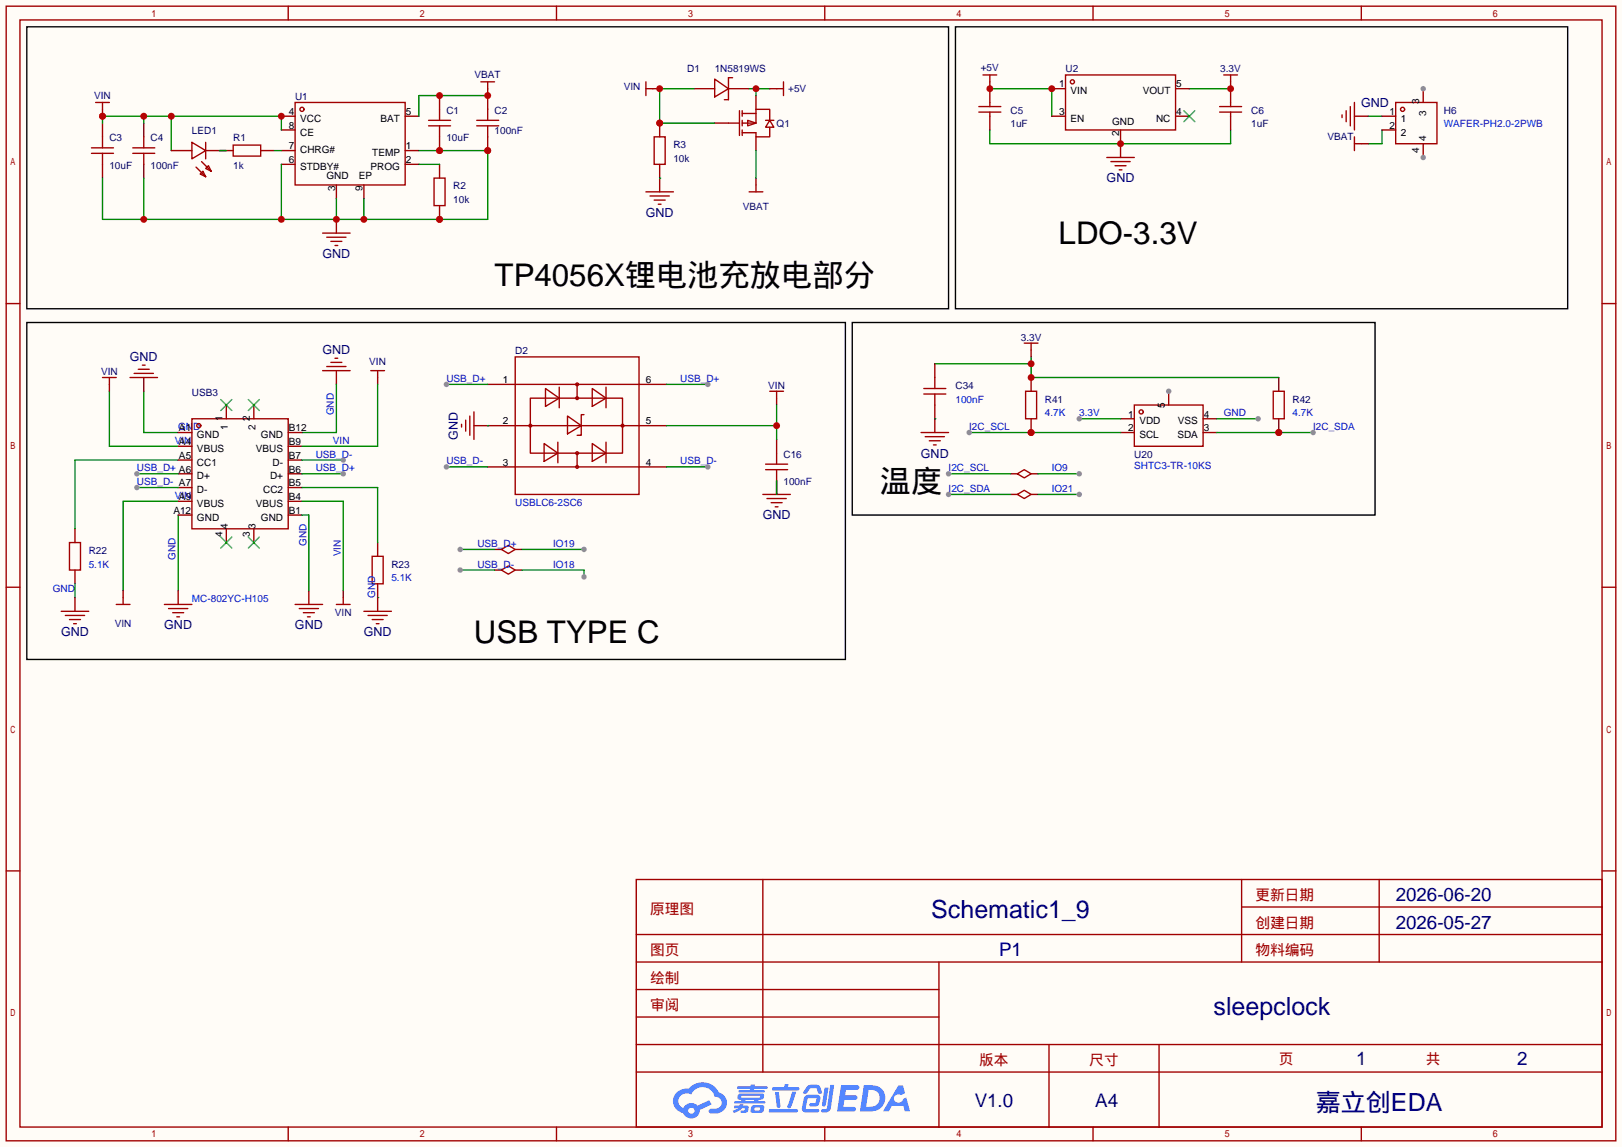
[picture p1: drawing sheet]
<svg xmlns="http://www.w3.org/2000/svg" width="299mm" height="212mm" viewBox="0 0 299 212" stroke-linecap="round" stroke-linejoin="round" font-family="sans-serif">
<path d="M0 0h299.5v211.8h-299.5z" fill="#fffcf7"/>
<g fill="none" stroke="#a10000" stroke-width=".25">
<path d="M1.1 1.1h297.2v209.6h-297.2zM3.7 3.7h292.1v204.5h-292.1zM53.2 1.1v2.6M102.7 1.1v2.6M152.3 1.1v2.6M201.8 1.1v2.6M251.3 1.1v2.6M1.1 56.1h2.6M295.8 56.1h2.5M1.1 108.5h2.6M295.8 108.5h2.5M1.1 160.8h2.6"/>
<path d="M117.5 162.4h178.3v45.8h-178.3zM117.5 177.7h178.3M117.5 172.6h178.3M140.8 162.4v35.6M173.4 177.7v30.5M229.2 162.4v15.3M229.2 167.5h66.6M254.6 162.4v15.3M295.8 160.8h2.5M117.5 182.8h55.9M117.5 198h178.3M117.5 192.9h178.3"/>
<path d="M117.5 187.8h55.9M193.7 192.9v15.3M214 192.9v15.3M53.2 208.2v2.5M102.7 208.2v2.5M152.3 208.2v2.5M201.8 208.2v2.5M251.3 208.2v2.5"/>
</g>
<g fill="#5487ff">
<path d="M155.3 200.4h2.1a.97 .97 0 0 1 1.3 .4 .53 .53 0 0 1-.7 .5h-1.8l-.2 1h1.9a.43 .43 0 0 1 .4 .5 .43 .43 0 0 1-.5 .3h-1.9l-.2 1.3h1.7a.45 .45 0 0 1 .6 .2 .45 .45 0 0 1-.2 .6l-3.2 .1z"/>
<path d="M165.9 200.5h.8l.4 1.4-.7 .4a.82 .82 0 0 0-1.2 .1 .82 .82 0 0 0 .1 1.1 .82 .82 0 0 0 1.2 0l.2-.5 .6-.3 .7 2.5h-.9l-.3-1h-2.1l-.6 1h-1.1z"/>
<path d="M152.2 200.9h.8l-.5 3.2a.36 .36 0 0 1-.4 .3 .36 .36 0 0 1-.3-.4z"/>
<path d="M153.3 200.4h.7l-.6 4.3a1.13 1.13 0 0 1-1.8 .6l.2-.4 .7-.1 .2-.2z"/>
<path d="M149 200.7l.6-.4h1a.77 .77 0 0 1 .9 .6l.3 .9-.2 .2h-.5l-.4-1h-.9a1.3 1.3 0 0 0-.8 .9l-.6 .1-.2-.2z"/>
<path d="M148.6 202.5l.5-.3h1.7a.66 .66 0 0 1 .6 .9l-.1 .4a.81 .81 0 0 1-.9 .9h-.7a.32 .32 0 0 1-.3-.4 .32 .32 0 0 1 .4-.3h.7l.3-.9-1.7 .1-.3 1.9h2.1a.32 .32 0 0 1 .4 .4 .32 .32 0 0 1-.4 .3l-2.3-.1-.5-.3v-.5z"/>
<path d="M142 204.8h5a.33 .33 0 0 1 .3 .4 .33 .33 0 0 1-.3 .3h-4.9l-.2-.2z"/>
<path d="M146.3 201.6h.7l-1 2.9a.36 .36 0 0 1-.4 .2 .36 .36 0 0 1-.3-.3z"/>
<path d="M143.1 201.7h.7l.3 2.6a.34 .34 0 0 1-.3 .3 .34 .34 0 0 1-.4-.2z"/>
<path d="M142.6 200.8h2.2l.1-.4 .1-.2h.6l-.1 .6h1.8a.32 .32 0 0 1 .3 .3 .32 .32 0 0 1-.4 .3h-4.5l-.1-.1z"/>
<path d="M135.6 204.2h.9l.1-.2 .7-.1-.1 .3h.9a.82 .82 0 0 1-.6 1.3h-.7v-.4l.7-.1v-.3h-.5l-.5 .4-1 .4-.2-.4 1-.4h-.8z"/>
<path d="M136.1 200.6h2.5v-.3h.8l-.1 .3h2.2l.2 .3-.2 .2h-2.3v.3h1.8l.2 .2-.2 .2h-4.5l-.2-.2 .1-.2h2l.1-.3h-2.3l-.1-.2z"/>
<path d="M159.5 200.4l-.7 4.9h1.6a2.47 2.47 0 0 0 2.9-1.7 2.47 2.47 0 0 0-1.4-3zM160.4 201.3a1.61 1.61 0 0 1 2 1.4 1.61 1.61 0 0 1-1.8 1.7h-.7z"/>
<path d="M136.3 202.2a.55 .55 0 0 0-.2 .7 .55 .55 0 0 0 .7 .2l.1 .3h-1.3v.4h5.5l.2-.2-.2-.2h-1.2l.2-.3a.7 .7 0 0 0 .8-.2 .7 .7 0 0 0 0-.9h-4.1zM136.9 202.4h3.3l.2 .1-.2 .2h-3.2l-.2-.1zM137.6 203.1h1.7l-.2 .3h-1.4z"/>
<path d="M138.8 204.3a1.05 1.05 0 0 0-.1 1.2 2.91 2.91 0 0 0 2.2-.2 .98 .98 0 0 0 0-1.2h-1.6zM139.4 204.6l.8-.1 .1 .1v.3l-.2 .2h-.8z"/>
<path d="M125 201.7a2.23 2.23 0 0 0-.7 2.3 2.23 2.23 0 0 0 1.8 1.6 1.58 1.58 0 0 0 1.8 .9 1.58 1.58 0 0 0 1.3-1.5l2.2-1-.5-.8-2.1 1a1.65 1.65 0 0 0-2.6 .5 1.45 1.45 0 0 1-.8-2 1.45 1.45 0 0 1 2-.7l.2 .1a2.3 2.3 0 0 1 2.3-1.3 2.3 2.3 0 0 1 2.1 1.7 1.12 1.12 0 0 1 1.2 1.1 1.12 1.12 0 0 1-1.1 1.2h-.7a.45 .45 0 0 0-.6 .3 .45 .45 0 0 0 .5 .6 2.26 2.26 0 0 0 2.9-2.5 2.04 2.04 0 0 0-1.5-1.4 3.3 3.3 0 0 0-5.5-.7l-1.2 .1zM127.1 205.2a.57 .57 0 0 1 1.1 0 .57 .57 0 0 1-1.1 0z"/>
</g>
<g fill="none" stroke="#a10000" stroke-width=".25">
<path d="M54.5 18.9h20.3v15.3h-20.3zM16.9 28.3h4.1M16.9 27.3h4.1M18.9 25.3v2M18.9 28.3v2.1M24.5 28.3h4.1M24.5 27.3h4.1M26.5 25.3v2M26.5 28.3v2.1M141.4 86.7h4M141.4 85.7h4M143.4 83.7v2"/>
<path d="M143.4 86.7v2.1"/>
<circle cx="55.8" cy="20.2" r=".38"/>
</g>
<g fill="none" stroke="#870000" stroke-width=".25">
<path d="M18.9 22.7v2.6M18.9 30.4v2.5M26.5 22.7v2.6M26.5 30.4v2.5M51.9 27.8h2.6M51.9 30.4h2.6M51.9 21.5h2.6M51.9 24h2.6M62.1 34.2v2.5M67.2 34.2v2.5M74.8 27.8h2.5M74.8 30.4h2.5"/>
<path d="M74.8 21.5h2.5M143.4 81.2v2.5M143.4 88.8v2.5"/>
</g>
<path d="M18.9 22.7v-1.2h33v2.5M26.5 21.5v1.2M31.6 21.5v6.3" fill="none" stroke="#008700" stroke-width=".25"/>
<g fill="#c00">
<circle cx="31.6" cy="21.5" r=".63"/>
<circle cx="51.9" cy="21.5" r=".63"/>
<circle cx="26.5" cy="21.5" r=".63"/>
<circle cx="18.9" cy="21.5" r=".63"/>
</g>
<path d="M18.9 20.2v1.3" fill="none" stroke="#870000" stroke-width=".25"/>
<circle cx="18.9" cy="21.5" r=".63" fill="#c00"/>
<path d="M17.7 18.9h2.5M18.9 18.9v1.3M59.6 43.1h5M60.3 43.8h3.6M61.1 44.6h2M61.8 45.3h.6" fill="none" stroke="#a10000" stroke-width=".25"/>
<path d="M62.1 40.5v2.6" fill="none" stroke="#870000" stroke-width=".25"/>
<path d="M26.5 32.9v7.6M51.9 30.4v10.1M62.1 36.7v3.8M67.2 36.7v3.8M77.3 27.8h12.7v12.7h-71.1v-7.6" fill="none" stroke="#008700" stroke-width=".25"/>
<g fill="#c00">
<circle cx="51.9" cy="40.5" r=".63"/>
<circle cx="62.1" cy="40.5" r=".63"/>
<circle cx="26.5" cy="40.5" r=".63"/>
<circle cx="81.2" cy="27.8" r=".63"/>
<circle cx="90" cy="27.8" r=".63"/>
<circle cx="81.2" cy="40.5" r=".63"/>
<circle cx="67.2" cy="40.5" r=".63"/>
</g>
<path d="M80.1 32.9h2.1v5.1h-2.1z" fill="none" stroke="#a10000" stroke-width=".25"/>
<path d="M81.2 30.4v2.5M81.2 38v2.5" fill="none" stroke="#870000" stroke-width=".25"/>
<circle cx="81.2" cy="40.5" r=".63" fill="#c00"/>
<path d="M77.3 30.4h3.9" fill="none" stroke="#008700" stroke-width=".25"/>
<path d="M81.2 25.3v2.5" fill="none" stroke="#870000" stroke-width=".25"/>
<circle cx="81.2" cy="27.8" r=".63" fill="#c00"/>
<path d="M81.2 17.7v2.5M90 25.3v2.5" fill="none" stroke="#870000" stroke-width=".25"/>
<path d="M79.1 23.2h4.1M79.1 22.2h4.1M81.2 20.2v2M81.2 23.2v2.1" fill="none" stroke="#a10000" stroke-width=".25"/>
<circle cx="90" cy="27.8" r=".63" fill="#c00"/>
<path d="M90 16.4v3.8M120.5 16.4h1.3M128.1 16.4h3.9M134.5 16.4h3.8M139.6 17.7v2.5M132 22.7h2.5M139.6 25.3v2.5" fill="none" stroke="#870000" stroke-width=".25"/>
<g fill="none" stroke="#a10000" stroke-width=".25">
<path d="M88.8 15.1h2.5M90 15.1v1.3M119.3 15.1v2.6M119.3 16.4h1.2M132 14.6l2.5 1.8-2.5 1.5zM135.3 14.4h-.8v4h-.8M88 23.2h4.1M88 22.2h4.1M90 20.2v2M90 23.2v2.1M134.5 22.7h2M136.5 20.4v4.6"/>
<path d="M137 21h2.6M137 20.4v1.1M137 22.2v1M137 24v1M138 22.2l1.6 .5-1.6 .5zM141.4 22.2h1.5M142.1 22.2l.8 1.3h-1.5zM142.1 22.2v-2h-2.5v2.5h-2.6M142.1 23.5v1.8h-2.5v-.8h-2.6"/>
</g>
<path d="M128.1 16.4h-6.3v6.3h10.2M252.6 21.5h2.5M255.1 24v2.5h-2.5" fill="none" stroke="#008700" stroke-width=".25"/>
<g fill="#c00">
<circle cx="121.8" cy="16.4" r=".63"/>
<circle cx="121.8" cy="22.7" r=".63"/>
</g>
<path d="M138.3 16.4h3.8M139.6 16.4v1.3" fill="none" stroke="#008700" stroke-width=".25"/>
<circle cx="139.6" cy="16.4" r=".63" fill="#c00"/>
<path d="M142.1 16.4h1.3M121.8 32.9v2.5M139.6 32.9v1.3" fill="none" stroke="#870000" stroke-width=".25"/>
<path d="M143.4 16.4h1.3M144.7 15.1v2.6M119.3 35.4h5M120 36.2h3.6M120.8 37h2M121.5 37.7h.5M138.3 35.4h2.5M139.6 34.2v1.2" fill="none" stroke="#a10000" stroke-width=".25"/>
<path d="M90 17.7h-12.7v3.8M139.6 27.8v5.1" fill="none" stroke="#008700" stroke-width=".25"/>
<g fill="#c00">
<circle cx="81.2" cy="17.7" r=".63"/>
<circle cx="90" cy="17.7" r=".63"/>
</g>
<path d="M182.8 15.1v1.3M227.2 15.1v1.3M121.8 22.7v2.6M206.9 26.5v2.6" fill="none" stroke="#870000" stroke-width=".25"/>
<path d="M181.5 13.8h2.5M182.8 13.8v1.3M225.9 13.8h2.6M227.2 13.8v1.3M120.8 25.3h2v5.1h-2zM204.3 29.1h5.1M205.1 29.8h3.6M205.9 30.6h2M206.6 31.4h.5" fill="none" stroke="#a10000" stroke-width=".25"/>
<path d="M182.8 16.4h11.4v5.1M219.6 16.4h7.6M182.8 24v2.5h44.4v-2.5" fill="none" stroke="#008700" stroke-width=".25"/>
<circle cx="121.8" cy="22.7" r=".63" fill="#c00"/>
<path d="M194.2 16.4h2.5M121.8 30.4v2.5" fill="none" stroke="#870000" stroke-width=".25"/>
<path d="M121.8 32.9h.1" fill="none" stroke="#008700" stroke-width=".25"/>
<path d="M196.7 13.8h20.3v10.2h-20.3z" fill="none" stroke="#a10000" stroke-width=".25"/>
<circle cx="194.2" cy="16.4" r=".63" fill="#c00"/>
<path d="M206.9 24v2.5" fill="none" stroke="#870000" stroke-width=".25"/>
<circle cx="206.9" cy="26.5" r=".63" fill="#c00"/>
<path d="M182.8 16.4v2.5M217 16.4h2.6M182.8 21.5v2.5M194.2 21.5h2.5M217 21.5h2.6" fill="none" stroke="#870000" stroke-width=".25"/>
<path d="M218.6 20.4l2 2.1M220.6 20.4l-2 2.1" fill="none" stroke="#3c3" stroke-width=".25"/>
<circle cx="198" cy="15.1" r=".38" fill="none" stroke="#a10000" stroke-width=".25"/>
<circle cx="182.8" cy="16.4" r=".63" fill="#c00"/>
<path d="M180.7 19.7h4.1M182.8 18.9v.8M180.7 20.7h4.1M182.8 20.7v.8" fill="none" stroke="#a10000" stroke-width=".25"/>
<path d="M227.2 16.4v2.5M227.2 21.5v2.5" fill="none" stroke="#870000" stroke-width=".25"/>
<circle cx="227.2" cy="16.4" r=".63" fill="#c00"/>
<g fill="none" stroke="#a10000" stroke-width=".25">
<path d="M225.2 19.7h4M227.2 18.9v.8M249.3 19.7v3.5M250.1 18.9v5.1M35.4 26.3l2.6 1.5-2.6 1.5zM36.2 30.9l1.8 1.7M37.2 29.8l1.8 1.8M37.5 31.6l.5 1-1-.5zM38 31.1l.5-.5 .5 1zM38 26.3v3M43.1 26.8h5v2h-5zM225.2 20.7h4"/>
<path d="M227.2 20.7v.8M247.8 21.2v.5M248.5 20.4v2.1M250.1 25.3v2.5M250.1 26.5h1.2M18.9 69.7h2.6M20.2 69.7v1.3M24 69.7h5.1M24.8 69h3.5M25.5 68.2h2.1M26.3 67.4h.5M35.4 77.3h17.8v20.4h-17.8z"/>
<path d="M59.6 68.5h5M60.3 67.7h3.6M61.1 66.9h2M61.8 66.2h.6M68.5 68.5h2.5M69.7 68.5v1.2M85.2 78.4v.5M86 77.6v2M86.7 76.8v3.6M87.5 76.1v5.1M142.1 72.3h2.6M143.4 72.3v1.2"/>
<path d="M140.8 91.3h5.1M141.6 92.1h3.6M142.4 92.8h2M143.1 93.6h.5M11.3 112.9h5.1M12.1 113.7h3.5M12.8 100.2h2.1v5.1h-2.1zM12.8 114.4h2.1M13.6 115.2h.5M21.5 111.6h2.5M22.7 110.4v1.2M30.4 111.6h5"/>
<path d="M31.1 112.4h3.6M31.9 113.2h2M32.6 113.9h.5M54.5 111.6h5.1M55.2 112.4h3.6M56 113.2h2M56.8 113.9h.5M62.1 111.6h2.5M63.4 110.4v1.2M67.2 112.9h5.1M67.9 113.7h3.6M68.7 102.7h2v5.1h-2z"/>
<path d="M68.7 114.4h2M69.5 115.2h.5"/>
<circle cx="36.7" cy="78.6" r=".38"/>
</g>
<g fill="none" stroke="#870000" stroke-width=".25">
<path d="M31.6 27.8h3.8M38 27.8h5.1M48.1 27.8h2.6M250.1 21.5h2.5M251.3 26.5h1.3M20.2 71v1.3M26.5 69.7v2.6M32.9 79.9h2.5M41.8 74.8v2.5M46.9 74.8v2.5M53.2 79.9h2.6M62.1 68.5v2.5"/>
<path d="M69.7 69.7v1.3M87.5 78.6h2.5M143.4 73.5v1.3M13.8 97.7v2.5M32.9 82.4h2.5M32.9 85h2.5M32.9 87.5h2.5M32.9 90h2.5M32.9 92.6h2.5M32.9 95.1h2.5M41.8 97.7v2.5M46.9 97.7v2.5"/>
<path d="M53.2 82.4h2.6M53.2 85h2.6M53.2 87.5h2.6M53.2 90h2.6M53.2 92.6h2.6M53.2 95.1h2.6M143.4 88.8v2.5M13.8 105.3v2.5M13.8 110.4v2.5M22.7 109.1v1.3M32.9 109.1v2.5M57 109.1v2.5"/>
<path d="M63.4 109.1v1.3M69.7 100.2v2.5M69.7 107.8v5.1"/>
</g>
<g fill="none" stroke="#008700" stroke-width=".25">
<path d="M40.5 27.8h1.3M50.7 27.8h1.2M20.2 72.3v10.1h12.7M26.5 72.3v7.6h6.4M62.1 71v8.9h-6.3M69.7 71v11.4h-13.9M25.3 87.5h7.6M32.9 85h-19.1v12.7M32.9 92.6h-10.2v16.5M32.9 95.1v14M55.8 92.6h7.6v16.5M55.8 90h13.9v10.2"/>
<path d="M55.8 95.1h1.2v14M13.8 107.8v2.6M69.7 110.4h.1"/>
</g>
<path d="M5 59.6h151.1v62.2h-151.1z" fill="none" stroke="#000" stroke-width=".25"/>
<path d="M40.8 73.8l2 2M42.8 73.8l-2 2M45.8 73.8l2.1 2M47.9 73.8l-2.1 2M40.8 99.2l2 2M42.8 99.2l-2 2M45.8 99.2l2.1 2M47.9 99.2l-2.1 2" fill="none" stroke="#3c3" stroke-width=".25"/>
<circle cx="25.3" cy="87.5" r=".51" fill="#999"/>
<path d="M55.8 87.5h7.6" fill="none" stroke="#008700" stroke-width=".25"/>
<circle cx="63.4" cy="87.5" r=".51" fill="#999"/>
<path d="M25.3 90h7.6" fill="none" stroke="#008700" stroke-width=".25"/>
<circle cx="25.3" cy="90" r=".51" fill="#999"/>
<path d="M55.8 85h7.6" fill="none" stroke="#008700" stroke-width=".25"/>
<circle cx="63.4" cy="85" r=".51" fill="#999"/>
<path d="M91.3 101.5h1.3M91.3 105.3h1.3M95.1 101.5h1.3M95.1 105.3h1.3" fill="none" stroke="#870000" stroke-width=".25"/>
<path d="M92.6 101.5l1.3-.8 1.2 .8-1.2 .7zM92.6 105.3l1.3-.8 1.2 .8-1.2 .7z" fill="none" stroke="#a10000" stroke-width=".25"/>
<path d="M85 101.5h6.3" fill="none" stroke="#008700" stroke-width=".25"/>
<circle cx="85" cy="101.5" r=".51" fill="#999"/>
<path d="M85 105.3h6.3" fill="none" stroke="#008700" stroke-width=".25"/>
<circle cx="85" cy="105.3" r=".51" fill="#999"/>
<path d="M96.4 101.5h11.4" fill="none" stroke="#008700" stroke-width=".25"/>
<circle cx="107.8" cy="101.5" r=".51" fill="#999"/>
<path d="M96.4 105.3h11.4v1.3" fill="none" stroke="#008700" stroke-width=".25"/>
<circle cx="107.8" cy="106.6" r=".51" fill="#999"/>
<g fill="none" stroke="#a10000" stroke-width=".25">
<path d="M209.4 74.8h12.7v7.6h-12.7z"/>
<circle cx="210.7" cy="76.1" r=".38"/>
</g>
<path d="M206.9 77.3h2.5M206.9 79.9h2.5M215.8 72.3v2.5M222.1 77.3h2.6M222.1 79.9h2.6" fill="none" stroke="#870000" stroke-width=".25"/>
<circle cx="215.8" cy="72.3" r=".51" fill="#999"/>
<path d="M5 5h170.1v52h-170.1zM176.4 5h113v52h-113zM157.4 59.6h96.5v35.5h-96.5z" fill="none" stroke="#000" stroke-width=".25"/>
<path d="M224.7 79.9h17.7" fill="none" stroke="#008700" stroke-width=".25"/>
<circle cx="236.1" cy="79.9" r=".63" fill="#c00"/>
<circle cx="242.4" cy="79.9" r=".51" fill="#999"/>
<path d="M178.9 79.9h28" fill="none" stroke="#008700" stroke-width=".25"/>
<circle cx="190.4" cy="79.9" r=".63" fill="#c00"/>
<circle cx="178.9" cy="79.9" r=".51" fill="#999"/>
<path d="M199.3 77.3h7.6" fill="none" stroke="#008700" stroke-width=".25"/>
<circle cx="199.3" cy="77.3" r=".51" fill="#999"/>
<path d="M224.7 77.3h7.6" fill="none" stroke="#008700" stroke-width=".25"/>
<circle cx="232.3" cy="77.3" r=".51" fill="#999"/>
<path d="M186.6 87.5h1.2M186.6 91.3h1.2M190.4 87.5h1.2M190.4 91.3h1.2" fill="none" stroke="#870000" stroke-width=".25"/>
<path d="M187.8 87.5l1.3-.8 1.3 .8-1.3 .8zM187.8 91.3l1.3-.7 1.3 .7-1.3 .8z" fill="none" stroke="#a10000" stroke-width=".25"/>
<path d="M175.1 87.5h11.5" fill="none" stroke="#008700" stroke-width=".25"/>
<circle cx="175.1" cy="87.5" r=".51" fill="#999"/>
<path d="M175.1 91.3h11.5" fill="none" stroke="#008700" stroke-width=".25"/>
<circle cx="175.1" cy="91.3" r=".51" fill="#999"/>
<path d="M191.6 87.5h7.7" fill="none" stroke="#008700" stroke-width=".25"/>
<circle cx="199.3" cy="87.5" r=".51" fill="#999"/>
<path d="M191.6 91.3h7.7" fill="none" stroke="#008700" stroke-width=".25"/>
<circle cx="199.3" cy="91.3" r=".51" fill="#999"/>
<path d="M189.4 72.3h2v5h-2z" fill="none" stroke="#a10000" stroke-width=".25"/>
<path d="M190.4 69.7v2.6M190.4 77.3v2.6" fill="none" stroke="#870000" stroke-width=".25"/>
<circle cx="190.4" cy="79.9" r=".63" fill="#c00"/>
<path d="M235.1 72.3h2v5h-2z" fill="none" stroke="#a10000" stroke-width=".25"/>
<path d="M236.1 69.7v2.6M236.1 77.3v2.6" fill="none" stroke="#870000" stroke-width=".25"/>
<circle cx="236.1" cy="79.9" r=".63" fill="#c00"/>
<path d="M172.6 67.2h17.8M190.4 65.9v3.8h45.7" fill="none" stroke="#008700" stroke-width=".25"/>
<g fill="#c00">
<circle cx="190.4" cy="67.2" r=".63"/>
<circle cx="190.4" cy="69.7" r=".63"/>
</g>
<path d="M90 71h5.1M90 78.6h5.1M118 71h5.1M118 78.6h5.1M172.6 67.2v2.5M172.6 74.8v5.1M190.4 64.6v1.3M90 86.2h5.1M118 86.2h5.1" fill="none" stroke="#870000" stroke-width=".25"/>
<g fill="none" stroke="#a10000" stroke-width=".25">
<path d="M95.1 65.9h22.9v25.4h-22.9zM95.1 71h22.9M95.1 78.6h22.9M97.9 73.5h17v10.2h-17zM100.7 71.8l2.6 1.7-2.6 1.6zM103.3 71.5v3.8M104.8 76.8l2.5 1.8-2.5 1.5zM106.6 71v2.5M107.8 76.6h-.5v3.8h-.7M109.3 71.8l2.6 1.7-2.6 1.6zM111.9 71.5v3.8M170.1 79.9h5"/>
<path d="M170.6 72.8h4M170.6 71.8h4M172.6 69.7v2.1M172.6 72.8v2M189.1 63.4h2.5M190.4 63.4v1.2M95.1 86.2h22.9M100.5 81.9l2.5 1.8-2.5 1.5zM103 81.7v3.8M106.6 83.7v2.5M109.3 81.9l2.6 1.8-2.6 1.5zM111.9 81.7v3.8"/>
<path d="M170.8 80.6h3.6M171.6 81.4h2M172.3 82.2h.5"/>
<circle cx="97.9" cy="78.6" r=".25"/>
<circle cx="106.6" cy="73.5" r=".25"/>
<circle cx="106.6" cy="71" r=".25"/>
<circle cx="114.9" cy="78.6" r=".25"/>
<circle cx="106.6" cy="86.2" r=".25"/>
<circle cx="106.6" cy="83.7" r=".25"/>
</g>
<path d="M82.4 71h7.6M172.6 77.3h.1" fill="none" stroke="#008700" stroke-width=".25"/>
<circle cx="82.4" cy="71" r=".51" fill="#999"/>
<path d="M123.1 71h7.6" fill="none" stroke="#008700" stroke-width=".25"/>
<circle cx="130.7" cy="71" r=".51" fill="#999"/>
<path d="M82.4 86.2h7.6" fill="none" stroke="#008700" stroke-width=".25"/>
<circle cx="82.4" cy="86.2" r=".51" fill="#999"/>
<path d="M123.1 86.2h7.6" fill="none" stroke="#008700" stroke-width=".25"/>
<circle cx="130.7" cy="86.2" r=".51" fill="#999"/>
<path d="M90 78.6h.1M123.1 78.6h20.3M143.4 74.8v6.4" fill="none" stroke="#008700" stroke-width=".25"/>
<circle cx="143.4" cy="78.6" r=".63" fill="#c00"/>
<path d="M143.4 88.8v2.5" fill="none" stroke="#008700" stroke-width=".25"/>
<g fill="none" stroke="#a10000" stroke-width=".25">
<path d="M257.7 18.9h7.6v7.6h-7.6z"/>
<circle cx="259" cy="20.2" r=".38"/>
</g>
<path d="M255.1 21.5h2.6M255.1 24h2.6M262.8 26.5v2.6" fill="none" stroke="#870000" stroke-width=".25"/>
<circle cx="262.8" cy="29.1" r=".51" fill="#999"/>
<path d="M262.8 16.4v2.5" fill="none" stroke="#870000" stroke-width=".25"/>
<circle cx="262.8" cy="16.4" r=".51" fill="#999"/>
<g font-size="5.8">
<text x="195.5" y="45.1">LDO-3.3V</text>
<text x="91.3" y="52.8">TP4056X锂电池充放电部分</text>
<text x="162.4" y="90.9">温度</text>
<text x="87.5" y="118.8">USB TYPE C</text>
</g>
<g font-size="4.6" fill="#000080">
<text x="171.9" y="169.6">Schematic1_9</text>
<text x="224" y="187.4">sleepclock</text>
<text x="243" y="205.2">嘉立创EDA</text>
</g>
<g font-size="3.5" fill="#000080">
<text x="257.7" y="166.4">2026-06-20</text>
<text x="257.7" y="171.5">2026-05-27</text>
<text x="184.4" y="176.6">P1</text>
<text x="250.4" y="196.6">1</text>
<text x="280.1" y="196.6">2</text>
<text x="180" y="204.5">V1.0</text>
<text x="202.2" y="204.5">A4</text>
</g>
<g font-size="2.7" fill="#a00000">
<text x="231.8" y="166.2">更新日期</text>
<text x="120" y="168.8">原理图</text>
<text x="231.8" y="171.3">创建日期</text>
<text x="120" y="176.4">图页</text>
<text x="231.8" y="176.4">物料编码</text>
<text x="120" y="181.5">绘制</text>
<text x="120" y="186.6">审阅</text>
<text x="180.8" y="196.7">版本</text>
<text x="201.1" y="196.7">尺寸</text>
<text x="236.1" y="196.5">页</text>
<text x="263.3" y="196.5">共</text>
</g>
<g font-size="2.3" fill="#000080">
<text x="251.3" y="19.7">GND</text>
<text x="204.3" y="33.7">GND</text>
<text x="119.2" y="40.1">GND</text>
<text x="59.5" y="47.7">GND</text>
<text x="59.5" y="65.5">GND</text>
<text x="24" y="66.7">GND</text>
<text x="84.5" y="81.2" transform="rotate(-90 84.5 81.2)">GND</text>
<text x="170" y="84.5">GND</text>
<text x="140.8" y="95.9">GND</text>
<text x="11.3" y="117.5">GND</text>
<text x="30.3" y="116.3">GND</text>
<text x="54.5" y="116.3">GND</text>
<text x="67.2" y="117.5">GND</text>
</g>
<g font-size="1.8" fill="#000080">
<text x="87.6" y="14.4">VBAT</text>
<text x="115.2" y="16.7">VIN</text>
<text x="126.9" y="13.4">D1</text>
<text x="132" y="13.4">1N5819WS</text>
<text x="145.5" y="16.9">+5V</text>
<text x="181.1" y="13.1">+5V</text>
<text x="196.7" y="13.4">U2</text>
<text x="225.3" y="13.4">3.3V</text>
<text x="17.4" y="18.2">VIN</text>
<text x="54.5" y="18.5">U1</text>
<text x="82.4" y="21">C1</text>
<text x="91.3" y="21">C2</text>
<text x="143.4" y="23.5">Q1</text>
<text x="186.6" y="21">C5</text>
<text x="186.6" y="23.5">1uF</text>
<text x="231" y="21">C6</text>
<text x="231" y="23.5">1uF</text>
<text x="266.6" y="21">H6</text>
<text x="20.2" y="26.1">C3</text>
<text x="27.8" y="26.1">C4</text>
<text x="35.4" y="24.8">LED1</text>
<text x="43.1" y="26.1">R1</text>
<text x="82.4" y="26.1">10uF</text>
<text x="91.3" y="24.8">100nF</text>
<text x="124.3" y="27.4">R3</text>
<text x="124.3" y="29.9">10k</text>
<text x="245.1" y="25.8">VBAT</text>
<text x="20.2" y="31.2">10uF</text>
<text x="27.8" y="31.2">100nF</text>
<text x="43.1" y="31.2">1k</text>
<text x="83.7" y="35">R2</text>
<text x="83.7" y="37.5">10k</text>
<text x="137.2" y="38.8">VBAT</text>
<text x="95.1" y="65.5">D2</text>
<text x="188.5" y="62.9">3.3V</text>
<text x="18.7" y="69.3">VIN</text>
<text x="68.2" y="67.5">VIN</text>
<text x="141.8" y="71.8">VIN</text>
<text x="176.4" y="71.8">C34</text>
<text x="35.4" y="73.1">USB3</text>
<text x="192.9" y="74.3">R41</text>
<text x="238.6" y="74.3">R42</text>
<text x="144.7" y="84.5">C16</text>
<text x="144.7" y="89.6">100nF</text>
<text x="209.4" y="84.5">U20</text>
<text x="16.4" y="102.3">R22</text>
<text x="72.3" y="104.8">R23</text>
<text x="61.8" y="113.7">VIN</text>
<text x="21.2" y="115.7">VIN</text>
</g>
<g font-size="1.8">
<text x="195.6" y="16.2">1</text>
<text x="197.7" y="17.4">VIN</text>
<text x="211" y="17.4">VOUT</text>
<text x="217.2" y="16.2">5</text>
<text x="53.3" y="21.2">4</text>
<text x="53.3" y="23.8">8</text>
<text x="55.4" y="22.5">VCC</text>
<text x="70.3" y="22.5">BAT</text>
<text x="74.9" y="21.2">5</text>
<text x="195.6" y="21.2">3</text>
<text x="197.7" y="22.5">EN</text>
<text x="205.3" y="23">GND</text>
<text x="213.4" y="22.5">NC</text>
<text x="217.2" y="21.2">4</text>
<text x="256.5" y="21.2">1</text>
<text x="256.5" y="23.8">2</text>
<text x="258.6" y="22.5">1</text>
<text x="262" y="19.3" transform="rotate(-90 262 19.3)">3</text>
<text x="263.3" y="21.4" transform="rotate(-90 263.3 21.4)">3</text>
<text x="53.3" y="27.6">7</text>
<text x="55.4" y="28.3">CHRG#</text>
<text x="55.4" y="25">CE</text>
<text x="68.7" y="28.9">TEMP</text>
<text x="74.9" y="27.6">1</text>
<text x="206.7" y="25.2" transform="rotate(-90 206.7 25.2)">2</text>
<text x="258.6" y="25">2</text>
<text x="262" y="28.2" transform="rotate(-90 262 28.2)">4</text>
<text x="263.3" y="26.1" transform="rotate(-90 263.3 26.1)">4</text>
<text x="53.3" y="30.1">6</text>
<text x="55.4" y="31.4">STDBY#</text>
<text x="60.3" y="33">GND</text>
<text x="61.9" y="35.3" transform="rotate(-90 61.9 35.3)">3</text>
<text x="66.2" y="33">EP</text>
<text x="67" y="35.3" transform="rotate(-90 67 35.3)">9</text>
<text x="68.4" y="31.4">PROG</text>
<text x="74.9" y="30.1">2</text>
<text x="92.8" y="70.8">1</text>
<text x="119.3" y="70.8">6</text>
<text x="41.1" y="77.8" transform="rotate(-90 41.1 77.8)">1</text>
<text x="46.1" y="77.8" transform="rotate(-90 46.1 77.8)">2</text>
<text x="208.3" y="77.1">1</text>
<text x="215.1" y="75.3" transform="rotate(-90 215.1 75.3)">5</text>
<text x="222.2" y="77.1">4</text>
<text x="33" y="79.7">A1</text>
<text x="33" y="82.2">A4</text>
<text x="36.4" y="80.9">GND</text>
<text x="36.4" y="83.5">VBUS</text>
<text x="42.1" y="79.4" transform="rotate(-90 42.1 79.4)">1</text>
<text x="47.2" y="79.4" transform="rotate(-90 47.2 79.4)">2</text>
<text x="47.2" y="83.5">VBUS</text>
<text x="48.2" y="80.9">GND</text>
<text x="53.3" y="82.2">B9</text>
<text x="53.3" y="79.7">B12</text>
<text x="92.8" y="78.4">2</text>
<text x="119.3" y="78.4">5</text>
<text x="208.3" y="79.7">2</text>
<text x="210.4" y="78.4">VDD</text>
<text x="210.4" y="80.9">SCL</text>
<text x="217.4" y="80.9">SDA</text>
<text x="217.5" y="78.4">VSS</text>
<text x="222.2" y="79.7">3</text>
<text x="33" y="84.7">A5</text>
<text x="36.4" y="86">CC1</text>
<text x="36.4" y="88.5">D+</text>
<text x="49.9" y="88.5">D+</text>
<text x="50.3" y="86">D-</text>
<text x="53.3" y="89.8">B5</text>
<text x="53.3" y="87.3">B6</text>
<text x="53.3" y="84.7">B7</text>
<text x="92.8" y="86">3</text>
<text x="119.3" y="86">4</text>
<text x="32" y="94.9">A12</text>
<text x="33" y="92.4">A9</text>
<text x="36.4" y="91.1">D-</text>
<text x="36.4" y="93.6">VBUS</text>
<text x="47.2" y="93.6">VBUS</text>
<text x="48.6" y="91.1">CC2</text>
<text x="53.3" y="94.9">B1</text>
<text x="53.3" y="92.4">B4</text>
<text x="36.4" y="96.2">GND</text>
<text x="41.1" y="99.2" transform="rotate(-90 41.1 99.2)">4</text>
<text x="42.1" y="97.6" transform="rotate(-90 42.1 97.6)">4</text>
<text x="46.1" y="99.2" transform="rotate(-90 46.1 99.2)">3</text>
<text x="47.2" y="97.6" transform="rotate(-90 47.2 97.6)">3</text>
<text x="48.2" y="96.2">GND</text>
</g>
<g font-size="1.8" fill="#00f">
<text x="266.6" y="23.5">WAFER-PH2.0-2PWB</text>
<text x="82.4" y="70.5">USB_D+</text>
<text x="125.6" y="70.5">USB_D+</text>
<text x="61.6" y="76.7" transform="rotate(-90 61.6 76.7)">GND</text>
<text x="176.4" y="74.3">100nF</text>
<text x="192.9" y="76.9">4.7K</text>
<text x="199.3" y="76.9">3.3V</text>
<text x="225.9" y="76.9">GND</text>
<text x="238.6" y="76.9">4.7K</text>
<text x="32.3" y="82">VIN</text>
<text x="32.9" y="79.4">GND</text>
<text x="61.5" y="82">VIN</text>
<text x="178.9" y="79.4">I2C_SCL</text>
<text x="242.4" y="79.4">I2C_SDA</text>
<text x="25.3" y="87">USB_D+ A6</text>
<text x="25.3" y="89.6">USB_D- A7</text>
<text x="58.3" y="87">USB_D+</text>
<text x="58.3" y="84.5">USB_D-</text>
<text x="82.4" y="85.8">USB_D-</text>
<text x="125.6" y="85.8">USB_D-</text>
<text x="175.1" y="87">I2C_SCL</text>
<text x="194.2" y="87">IO9</text>
<text x="209.4" y="86.5">SHTC3-TR-10KS</text>
<text x="32.3" y="92.1">VIN</text>
<text x="95.1" y="93.4">USBLC6-2SC6</text>
<text x="175.1" y="90.9">I2C_SDA</text>
<text x="194.2" y="90.9">IO21</text>
<text x="56.6" y="100.8" transform="rotate(-90 56.6 100.8)">GND</text>
<text x="88.1" y="101">USB_D+</text>
<text x="102.1" y="101">IO19</text>
<text x="16.4" y="104.8">5.1K</text>
<text x="32.4" y="103.4" transform="rotate(-90 32.4 103.4)">GND</text>
<text x="62.9" y="102.7" transform="rotate(-90 62.9 102.7)">VIN</text>
<text x="72.3" y="107.4">5.1K</text>
<text x="88.1" y="104.8">USB_D-</text>
<text x="102.1" y="104.8">IO18</text>
<text x="9.7" y="109.4">GND</text>
<text x="35.4" y="111.2">MC-802YC-H105</text>
<text x="69.3" y="110.4" transform="rotate(-90 69.3 110.4)">GND</text>
</g>
</svg>
